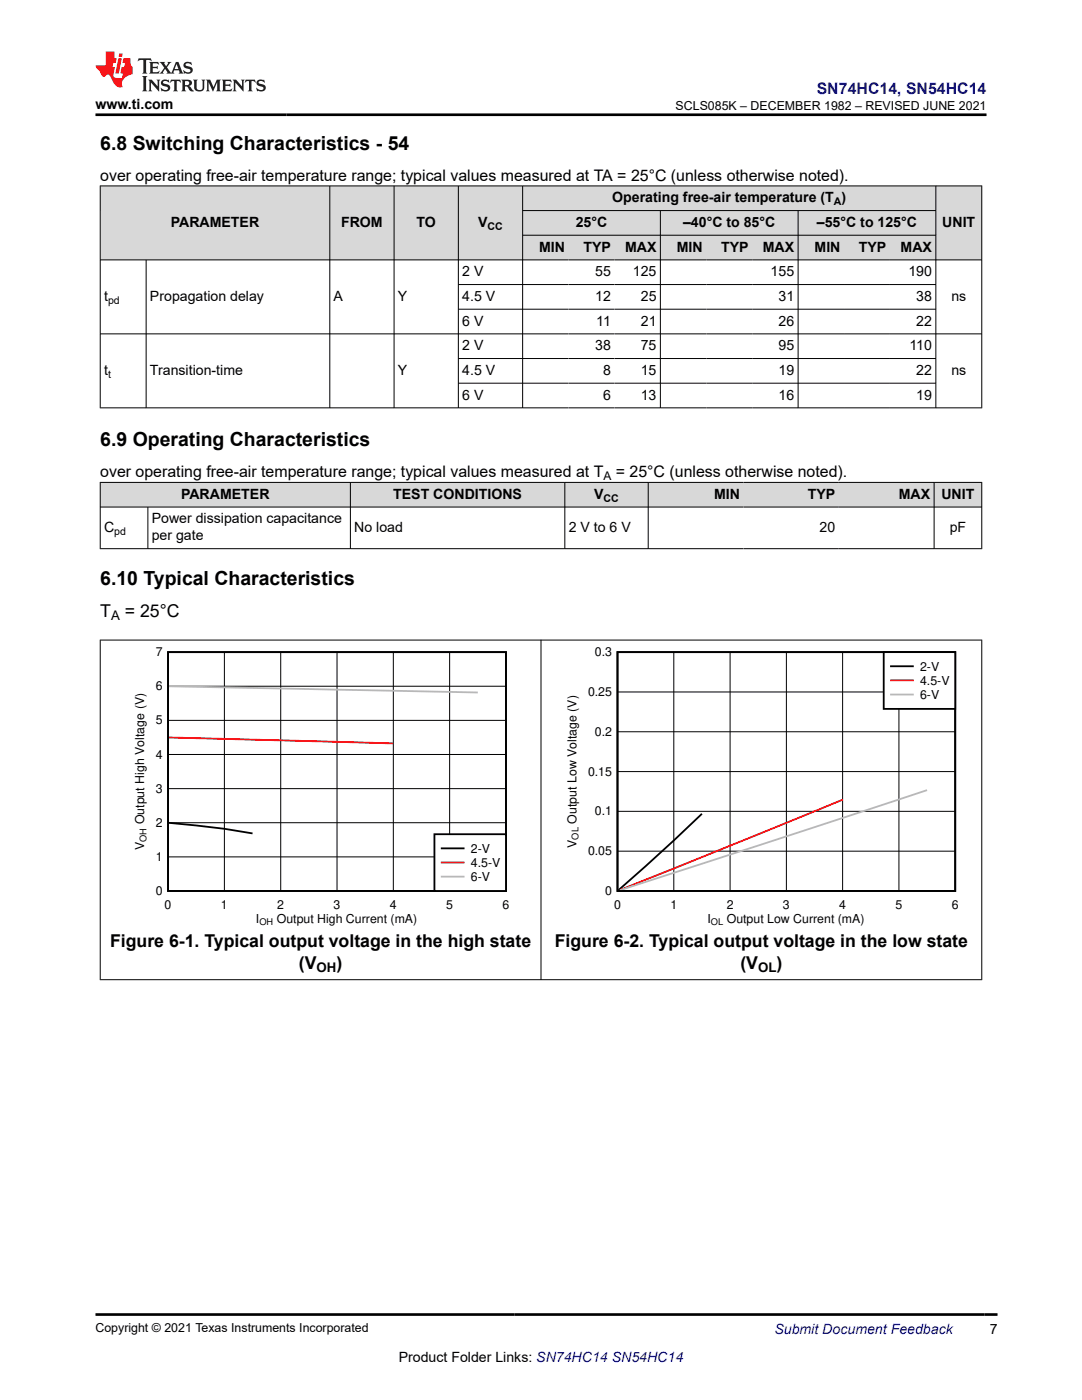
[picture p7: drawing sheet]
<svg xmlns="http://www.w3.org/2000/svg" width="216mm" height="279mm" viewBox="0 0 216 279" stroke-linecap="round" stroke-linejoin="round" font-family="sans-serif">
<g fill="#d8d8d8">
<path d="M20 37.1h175.9v4.9h-175.9z" fill-rule="evenodd"/>
<path d="M20.1 37.2h45.6v14.6h-45.6z" fill-rule="evenodd"/>
<path d="M65.9 37.2h12.7v14.6h-12.7z" fill-rule="evenodd"/>
<path d="M78.7 37.2h12.7v14.6h-12.7z" fill-rule="evenodd"/>
<path d="M91.5 37.2h12.7v14.6h-12.7z" fill-rule="evenodd"/>
<path d="M104.3 37.2h82.4v4.8h-82.4z" fill-rule="evenodd"/>
<path d="M186.8 37.2h9v14.6h-9z" fill-rule="evenodd"/>
<path d="M104.3 42.1h27.4v4.8h-27.4z" fill-rule="evenodd"/>
<path d="M131.8 42.1h27.4v4.8h-27.4z" fill-rule="evenodd"/>
<path d="M159.3 42.1h27.4v4.8h-27.4z" fill-rule="evenodd"/>
<path d="M104.3 47h9.1v4.8h-9.1z" fill-rule="evenodd"/>
<path d="M113.4 47h9.2v4.8h-9.2z" fill-rule="evenodd"/>
<path d="M122.6 47h9.1v4.8h-9.1z" fill-rule="evenodd"/>
<path d="M131.8 47h9.1v4.8h-9.1z" fill-rule="evenodd"/>
<path d="M140.9 47h9.2v4.8h-9.2z" fill-rule="evenodd"/>
<path d="M150.1 47h9.1v4.8h-9.1z" fill-rule="evenodd"/>
<path d="M159.3 47h9.1v4.8h-9.1z" fill-rule="evenodd"/>
<path d="M168.4 47h9.2v4.8h-9.2z" fill-rule="evenodd"/>
<path d="M177.6 47h9.1v4.8h-9.1z" fill-rule="evenodd"/>
</g>
<g fill="none" stroke="#000" stroke-width=".2">
<path d="M19.9 37.1h176.1M20 37v44.5M65.8 37v44.5M78.6 37v44.5M91.5 37v44.5M104.3 37v44.5M186.7 37v44.5M195.9 37v44.5M19.9 51.9h176.1M29.2 51.9v29.6M91.5 56.8h95.3M104.3 42h82.5"/>
<path d="M104.3 46.9h82.5M131.8 42v39.5M159.3 42v39.5M19.9 66.6h176.1M91.5 61.7h95.3M91.5 71.6h95.3M91.5 76.5h95.3M19.9 81.4h176.1"/>
</g>
<g fill="#d8d8d8">
<path d="M20 96.3h175.9v4.9h-175.9z" fill-rule="evenodd"/>
<path d="M20.1 96.3h49.8v4.8h-49.8z" fill-rule="evenodd"/>
<path d="M70 96.3h42.6v4.8h-42.6z" fill-rule="evenodd"/>
<path d="M112.8 96.3h16.5v4.8h-16.5z" fill-rule="evenodd"/>
<path d="M129.4 96.3h19v4.8h-19z" fill-rule="evenodd"/>
<path d="M148.4 96.3h19v4.8h-19z" fill-rule="evenodd"/>
<path d="M167.4 96.3h18.9v4.8h-18.9z" fill-rule="evenodd"/>
<path d="M186.5 96.3h9.3v4.8h-9.3z" fill-rule="evenodd"/>
</g>
<g fill="none" stroke="#000" stroke-width=".2">
<path d="M19.9 96.3h176.1M20 96.2v13.4M69.9 96.2v13.4M112.7 96.2v13.4M129.3 96.2v13.4M186.4 96.2v13.4M195.9 96.2v13.4M19.9 101.2h176.1M19.9 109.5h176.1M29.5 101.2v8.4M33.5 137h67.5M44.8 130.1v47.7"/>
<path d="M56 130.1v47.7M67.3 130.1v47.7M78.5 130.1v47.7M89.7 130.1v47.7M33.5 157.4h67.5M33.5 150.6h67.5M33.5 143.8h67.5M33.5 171h67.5M33.5 164.2h67.5"/>
</g>
<path d="M33.5 130.1h67.5v47.7h-67.5zM33.7 164.2l11.1 1.2 5.6 .9" fill="none" stroke="#000" stroke-width=".36"/>
<path d="M33.7 147.2l44.8 1.2" fill="none" stroke="#f00" stroke-width=".36"/>
<path d="M33.7 137l61.6 1.2" fill="none" stroke="#b8b8b8" stroke-width=".36"/>
<path d="M86.7 166.5h14.3v11.3h-14.3z" fill-rule="evenodd" fill="#fff"/>
<path d="M123.2 130.1h67.4v47.7h-67.4zM86.7 166.5h14.3v11.3h-14.3zM88.1 169.3h4.4M140.1 162.4l-5.6 5.3-11.1 9.9" fill="none" stroke="#000" stroke-width=".36"/>
<path d="M168.1 159.6l-44.4 18M88.1 172.1h4.4" fill="none" stroke="#f00" stroke-width=".36"/>
<path d="M185 157.7l-61.2 19.9M88.1 175h4.4" fill="none" stroke="#b8b8b8" stroke-width=".36"/>
<path d="M123.2 138.1h67.4M134.5 130.1v47.7M145.7 130.1v47.7M156.9 130.1v47.7M168.1 130.1v47.7M179.4 130.1v47.7M123.2 154h67.4M123.2 146h67.4M123.2 169.9h67.4M123.2 161.9h67.4" fill="none" stroke="#000" stroke-width=".2"/>
<path d="M176.3 130.1h14.3v11.4h-14.3z" fill-rule="evenodd" fill="#fff"/>
<path d="M176.3 130.1h14.3v11.4h-14.3zM177.8 133h4.3" fill="none" stroke="#000" stroke-width=".36"/>
<path d="M177.8 135.8h4.3" fill="none" stroke="#f00" stroke-width=".36"/>
<path d="M177.8 138.6h4.3" fill="none" stroke="#b8b8b8" stroke-width=".36"/>
<path d="M19.9 127.7h176.1M20 127.7v67.9M107.9 127.7v67.9M195.9 127.7v67.9M19.9 195.5h176.1" fill="none" stroke="#000" stroke-width=".2"/>
<path d="M27.7 11.6l-.2 .6 .5-.2h.6v.1v2.2l-.2 .4h1l-.2-.4v-2.2v-.1h.5l.5 .2-.1-.6zM29.8 12.4l.2 .3v1.6l-.2 .4h1.9l.1-.6a1.08 1.08 0 0 1-1.3 .2v-.7h.6l.4 .2v-.7l-.4 .2h-.6v-.5l.2-.2a1 1 0 0 1 1 .3l-.1-.5zM31.8 12.4l1 1.1-1 1.2h.9l-.2-.2 .4-.8 .5 .8-.2 .2h1.6l-.2-.2 .1-.5h1l.1 .5-.1 .2h.9l-.2-.4-.8-1.9h-.5l-1 2.1-.8-1.1 .9-1h-.8l.2 .2-.5 .6-.3-.6 .1-.2zM35.2 12.8l.4 1h-.8zM36.8 12.5a.65 .65 0 0 0-.2 .7 .65 .65 0 0 0 .6 .5l.7 .1 .1 .3a.79 .79 0 0 1-.7 .4 .79 .79 0 0 1-.7-.5l.1 .7 .2-.1a.93 .93 0 0 0 1.1 0 .93 .93 0 0 0 .4-.9 1.46 1.46 0 0 0-1.2-.6l-.1-.3a1.09 1.09 0 0 1 1.2 .2l-.2-.6-.1 .1-.6-.2zM28.4 15.2l.2 .4v2.2l-.2 .4h1l-.2-.4v-2.2l.2-.4zM29.6 15.9l.2 .4v1.5l-.2 .4h.8l-.3-.4v-1.3l1.7 1.8v-2l.2-.4h-.8l.2 .2 .1 1.1-1.2-1.3zM32.3 16a.65 .65 0 0 0-.2 .8 .65 .65 0 0 0 .7 .4l.6 .2 .1 .2a.79 .79 0 0 1-.7 .4 .79 .79 0 0 1-.7-.5l.1 .7 .2-.1a.93 .93 0 0 0 1.1 .1 .93 .93 0 0 0 .4-1 1.46 1.46 0 0 0-1.2-.5l-.1-.4a1.09 1.09 0 0 1 1.2 .2l-.2-.6-.1 .1-.6-.1zM34.1 15.9l-.1 .6a.63 .63 0 0 1 .7-.3l.1 1.6-.3 .4h1l-.2-.4v-1.6a.66 .66 0 0 1 .8 .3l-.1-.6zM36.2 15.9l.2 .4v1.5l-.2 .4h.9l-.2-.2v-.7h.5l.1 .2a.79 .79 0 0 0 1.2 .6l-1-.9a.61 .61 0 0 0 .6-.6 .61 .61 0 0 0-.5-.7zM36.9 16.2h.2a.47 .47 0 0 1 .5 .1 .47 .47 0 0 1 .1 .5l-.2 .1-.6 .1zM38.5 15.9l.2 .2a2.27 2.27 0 0 0 .4 2 1.04 1.04 0 0 0 1.7-.7v-1.3l.2-.2h-.8l.2 .4v1.1a.6 .6 0 0 1-.6 .6 .6 .6 0 0 1-.6-.6v-1.1l.3-.4zM41.1 15.9l.2 .4v1.5l-.2 .4h.7l-.2-.4v-1.4l.9 1.9 .8-1.9v1.4l-.2 .4h1l-.3-.4v-1.5l.3-.4h-.8l-.7 1.5-.7-1.5zM44.3 15.9l.2 .4v1.5l-.2 .4h1.9l.1-.6a1.09 1.09 0 0 1-1.3 .2v-.7h.6l.4 .2v-.6l-.4 .2h-.6v-.6l.2-.1a1.01 1.01 0 0 1 1 .3l-.1-.6zM46.4 15.9l.3 .4v1.5l-.3 .4h.8l-.2-.4v-1.3l1.6 1.8v-2l.2-.4h-.7l.2 .2v1.1l-1.2-1.3zM49 15.9l-.1 .6a.63 .63 0 0 1 .8-.3v1.6l-.3 .4h1l-.2-.4v-1.6a.66 .66 0 0 1 .8 .3l-.1-.6zM51.4 16a.65 .65 0 0 0-.2 .8 .65 .65 0 0 0 .6 .4l.6 .2 .2 .2a.79 .79 0 0 1-.8 .4 .79 .79 0 0 1-.6-.5l.1 .7 .2-.1a.93 .93 0 0 0 1 .1 .93 .93 0 0 0 .5-1 1.46 1.46 0 0 0-1.3-.5l-.1-.4a1.09 1.09 0 0 1 1.3 .2l-.2-.6-.2 .1-.5-.1z" fill="#231f20"/>
<path d="M21.1 10.3v2.7h-2v.4l.9 1a.95 .95 0 0 0 .9 .9 .59 .59 0 0 1 .6-.4 .59 .59 0 0 1 .5 .3l.4 .8a1.59 1.59 0 0 0 2.1 1.4 1.61 1.61 0 0 1 1-2.3l1-.3-.1-1.5a1.59 1.59 0 0 1-.4-1.7h-1.4l-.2 .9h.5l-.1 .9h-.5l-.2 .9v.3l.4 .1-.2 .9h-.6a.73 .73 0 0 1-1.1-.7l.3-1.5h-.5l.2-.9h.5l.2-.9h-.5v-1.3zM23.6 11.6l-.6 3.1h.7l.6-3.1zM23.8 10.7l-.1 .6h.7l.1-.6z" fill="#ed1c24"/>
<path d="M19 22.9h177.8M19 262.3h180" fill="none" stroke="#000" stroke-width=".53"/>
<g font-size="3.9">
<text x="20" y="29.9">6.8 Switching Characteristics - 54</text>
<text x="20" y="89.1">6.9 Operating Characteristics</text>
<text x="20" y="116.7">6.10 Typical Characteristics</text>
</g>
<g font-size="3.5">
<text x="20" y="123.1">T</text>
<text x="24.9" y="123.1">= 25°C</text>
<text x="22" y="189.1">Figure 6-1. Typical output voltage in the high state</text>
<text x="110.7" y="189.1">Figure 6-2. Typical output voltage in the low state</text>
<text x="59.6" y="193.3">(V</text>
<text x="67.1" y="193.3">)</text>
<text x="147.7" y="193.3">(V</text>
<text x="154.9" y="193.3">)</text>
</g>
<text font-size="3.2" fill="#00f" x="163" y="18.7">SN74HC14, SN54HC14</text>
<g font-size="3.2">
<text x="20" y="36.1">over operating free-air temperature range; typical values measured at TA = 25°C (unless otherwise noted).</text>
<text x="20" y="95.2">over operating free-air temperature range; typical values measured at T</text>
<text x="122.9" y="95.2">= 25°C (unless otherwise noted).</text>
</g>
<g font-size="2.8">
<text x="19" y="21.8">www.ti.com</text>
<text x="122.2" y="40.4">Operating free-air temperature (T )</text>
<text x="34.1" y="45.3">PARAMETER</text>
<text x="68.1" y="45.3">FROM</text>
<text x="83.1" y="45.3">TO</text>
<text x="95.4" y="45.3">V</text>
<text x="114.9" y="45.3">25°C</text>
<text x="136.3" y="45.3">–40°C to 85°C</text>
<text x="163" y="45.3">–55°C to 125°C</text>
<text x="188" y="45.3">UNIT</text>
<text x="107.6" y="50.2">MIN</text>
<text x="116.4" y="50.2">TYP</text>
<text x="124.7" y="50.2">MAX</text>
<text x="135.1" y="50.2">MIN</text>
<text x="143.9" y="50.2">TYP</text>
<text x="152.2" y="50.2">MAX</text>
<text x="162.5" y="50.2">MIN</text>
<text x="171.4" y="50.2">TYP</text>
<text x="179.7" y="50.2">MAX</text>
<text x="92.2" y="55.1">2 V</text>
<text x="118.8" y="55.1">55</text>
<text x="126.3" y="55.1">125</text>
<text x="153.8" y="55.1">155</text>
<text x="181.3" y="55.1">190</text>
<text x="20.8" y="60.1">t</text>
<text x="29.9" y="60.1">Propagation delay</text>
<text x="66.6" y="60.1">A</text>
<text x="79.4" y="60.1">Y</text>
<text x="92.2" y="60.1">4.5 V</text>
<text x="92.2" y="65">6 V</text>
<text x="118.8" y="60.1">12</text>
<text x="119" y="65">11</text>
<text x="127.9" y="60.1">25</text>
<text x="127.9" y="65">21</text>
<text x="155.3" y="60.1">31</text>
<text x="155.3" y="65">26</text>
<text x="182.8" y="60.1">38</text>
<text x="182.8" y="65">22</text>
<text x="189.8" y="60.1">ns</text>
<text x="92.2" y="69.9">2 V</text>
<text x="118.8" y="69.9">38</text>
<text x="127.9" y="69.9">75</text>
<text x="155.3" y="69.9">95</text>
<text x="181.5" y="69.9">110</text>
<text x="20.8" y="74.8">t</text>
<text x="29.9" y="74.8">Transition-time</text>
<text x="79.4" y="74.8">Y</text>
<text x="92.2" y="74.8">4.5 V</text>
<text x="120.3" y="74.8">8</text>
<text x="127.9" y="74.8">15</text>
<text x="155.3" y="74.8">19</text>
<text x="182.8" y="74.8">22</text>
<text x="189.8" y="74.8">ns</text>
<text x="92.2" y="79.7">6 V</text>
<text x="120.3" y="79.7">6</text>
<text x="127.9" y="79.7">13</text>
<text x="155.3" y="79.7">16</text>
<text x="182.8" y="79.7">19</text>
<text x="36.1" y="99.5">PARAMETER</text>
<text x="78.5" y="99.5">TEST CONDITIONS</text>
<text x="118.6" y="99.5">V</text>
<text x="142.5" y="99.5">MIN</text>
<text x="161.2" y="99.5">TYP</text>
<text x="179.4" y="99.5">MAX</text>
<text x="187.9" y="99.5">UNIT</text>
<text x="20.8" y="106.2">C</text>
<text x="30.3" y="104.5">Power dissipation capacitance</text>
<text x="30.3" y="107.9">per gate</text>
<text x="70.7" y="106.2">No load</text>
<text x="113.5" y="106.2">2 V to 6 V</text>
<text x="163.5" y="106.2">20</text>
<text x="189.5" y="106.2">pF</text>
<text x="197.5" y="266.1">7</text>
<text x="79.6" y="271.7">Product Folder Links: SN74HC14 SN54HC14</text>
</g>
<text font-size="2.8" fill="#00f" x="154.5" y="266.2">Submit Document Feedback</text>
<g font-size="2.6">
<text x="22.2" y="123.8">A</text>
<text x="63.2" y="194">OH</text>
<text x="151.3" y="194">OL</text>
</g>
<g font-size="2.5">
<text x="134.8" y="21.9">SCLS085K – DECEMBER 1982 – REVISED JUNE 2021</text>
<text x="31.1" y="131">7</text>
<text x="118.7" y="131">0.3</text>
<text x="31.1" y="137.8">6</text>
<text x="183.6" y="133.8">2-V</text>
<text x="183.6" y="136.7">4.5-V</text>
<text x="117.3" y="138.9">0.25</text>
<text x="183.6" y="139.5">6-V</text>
<text x="31.1" y="144.6">5</text>
<text x="118.7" y="146.8">0.2</text>
<text x="31.1" y="151.4">4</text>
<text x="117.3" y="154.8">0.15</text>
<text x="31.1" y="158.2">3</text>
<text x="28.8" y="164.5" transform="rotate(-90 28.8 164.5)">Output High Voltage (V)</text>
<text x="31.1" y="165">2</text>
<text x="115" y="164.4" transform="rotate(-90 115 164.4)">Output Low Voltage (V)</text>
<text x="118.7" y="162.7">0.1</text>
<text x="28.8" y="169.7" transform="rotate(-90 28.8 169.7)">V</text>
<text x="31.1" y="171.8">1</text>
<text x="94" y="170.2">2-V</text>
<text x="94" y="173">4.5-V</text>
<text x="115" y="169.2" transform="rotate(-90 115 169.2)">V</text>
<text x="117.3" y="170.7">0.05</text>
<text x="31.1" y="178.6">0</text>
<text x="94" y="175.8">6-V</text>
<text x="120.8" y="178.6">0</text>
<text x="32.8" y="181.4">0</text>
<text x="44.1" y="181.4">1</text>
<text x="51.1" y="184.3">I</text>
<text x="55.2" y="184.3">Output High Current (mA)</text>
<text x="55.3" y="181.4">2</text>
<text x="66.6" y="181.4">3</text>
<text x="77.8" y="181.4">4</text>
<text x="89" y="181.4">5</text>
<text x="100.3" y="181.4">6</text>
<text x="122.5" y="181.4">0</text>
<text x="133.8" y="181.4">1</text>
<text x="141.2" y="184.3">I</text>
<text x="145" y="181.4">2</text>
<text x="145" y="184.3">Output Low Current (mA)</text>
<text x="156.2" y="181.4">3</text>
<text x="167.5" y="181.4">4</text>
<text x="178.7" y="181.4">5</text>
<text x="189.9" y="181.4">6</text>
<text x="19" y="265.9">Copyright © 2021 Texas Instruments Incorporated</text>
</g>
<text font-size="2.4" x="120.4" y="95.9">A</text>
<g font-size="2.1">
<text x="166.4" y="40.9">A</text>
<text x="97.3" y="45.9">CC</text>
<text x="21.6" y="60.6">pd</text>
<text x="21.6" y="75.4">t</text>
<text x="120.4" y="100.1">CC</text>
<text x="22.8" y="106.7">pd</text>
</g>
<g font-size="1.8">
<text x="29.2" y="168" transform="rotate(-90 29.2 168)">OH</text>
<text x="115.5" y="167.6" transform="rotate(-90 115.5 167.6)">OL</text>
<text x="51.8" y="184.7">OH</text>
<text x="141.9" y="184.7">OL</text>
</g>
</svg>
